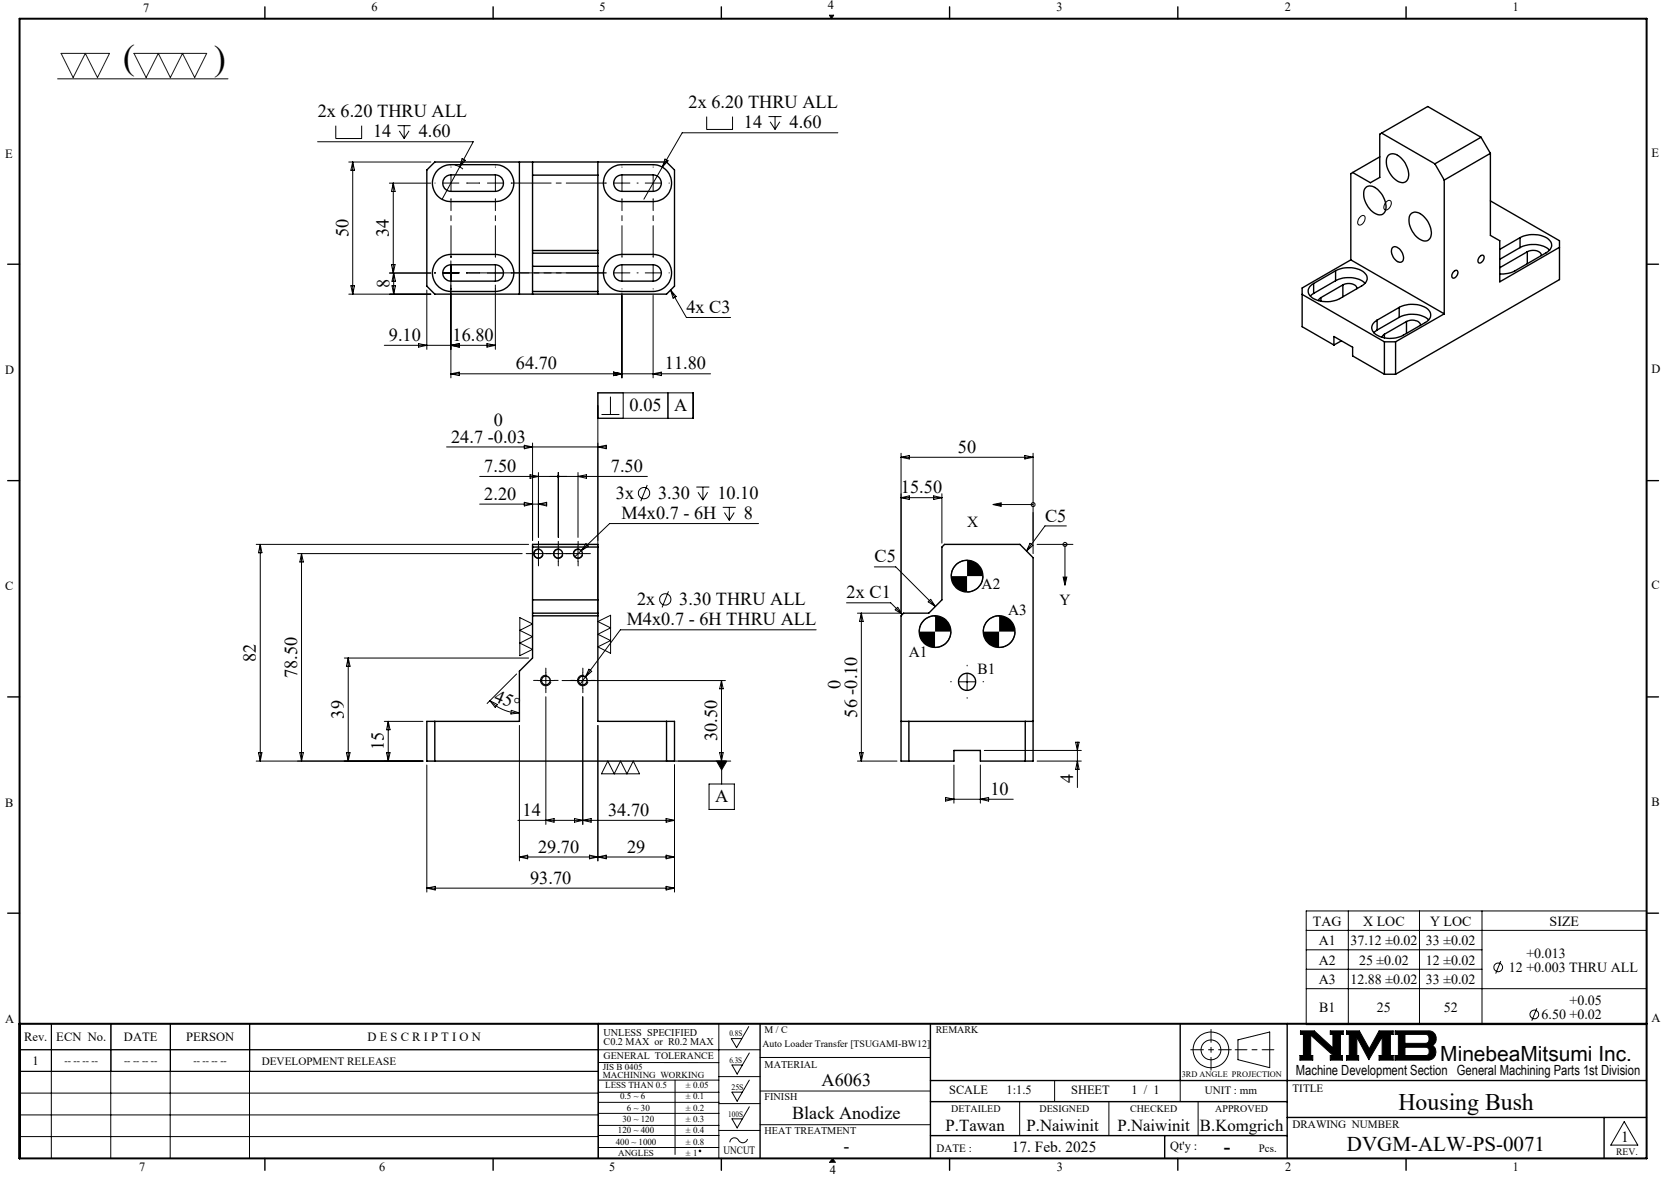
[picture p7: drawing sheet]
<svg xmlns="http://www.w3.org/2000/svg" width="420mm" height="297mm" viewBox="0 0 420 297" stroke-linecap="round" stroke-linejoin="round" font-family="sans-serif">
<g fill="none" stroke="#000" stroke-width=".25">
<path d="M14.5 19.9h43M209.2 3.8h1.1l-.6 .9zM80.1 35.8h39.3l-3.4 6.3M84.7 31.7v3.3h6.5v-3.3M100.3 31.7h3.3M100.7 33l1.3 2M102 31.7v3.3M103.2 33l-1.2 2M178.3 29.4v3.3h6.5v-3.3M193.9 29.4h3.2M194.3 30.7l1.2 2M195.5 29.4v3.3"/>
<path d="M196.7 30.7l-1.2 2M211.3 33.5h-39.2l-5 8.7M88 40.9h20.7M89 40.9v33.3M89 40.9l.4 2.1h-.9zM98.2 46.2h10.5M99.2 46.2v22.7M99.2 46.2l.5 2.1h-1zM114.7 41.7l1.1 .3 1 .7M116 42.1l-4.5 8.2M116.6 40l.8 .5-1.4 1.6zM167.1 42.2l-4.7 8.1"/>
<path d="M167.7 40.1l.8 .5-1.4 1.6zM343.3 54.6a.69 .69 0 0 1 1 0 .69 .69 0 0 1 0 .9 1.19 1.19 0 0 1-1.7 1.1 1.81 1.81 0 0 1 .7-2zM349.6 51.1l.1-.1a.71 .71 0 0 1 1-.4 .71 .71 0 0 1 .2 1.1 1.19 1.19 0 0 1-1.7 1.1l-.1-.6zM88 74.2h20.7M88.5 72.1h.9l-.4 2.1zM98.2 68.9h10.5M98.7 66.8h1l-.5 2.1zM98.9 72.1h.9l-.5 2.1zM99.3 68.9v5.3M99.3 68.9l.5 2.1h-.9zM107.7 73.2v15M113.7 65.8v29.6"/>
<path d="M122.9 68.9h4M125 66.9v4M125 71.9v16.3M156.9 73.9v21.5M164.7 74.5v20.9M169.2 73.2l1.4 1.6-.8 .4zM169.2 73.2l3.9 6.9h11.2M105.6 86.7l2.1 .4-2.1 .5zM113.7 87.1l2.2-.4v.9zM113.7 94.3l2.2-.4v.9zM113.7 94.3h65.5M122.8 86.7l2.2 .4-2.2 .5z"/>
<path d="M125 87.1h-28.1M154.8 93.9l2.1 .4-2.1 .5zM157.2 99.1v6.4M164.7 94.3l2.1-.4v.9zM168.5 99.1v6.4M112.6 112.8h40.3M132.3 112.4l2 .4-2 .4zM133.7 119.8l2.1 .4-2.1 .5zM134.3 111.8v24.6M135.8 119.2v16.4M140.8 119.2v16.4M145.8 119.2v16.4"/>
<path d="M150.8 112.8l2.1-.4v.8zM150.8 105.5h24.1v-6.4h-24.1v56.3M151.7 104.6h4.5M154 100.1v4.5M227.3 114.4v40M227.3 115.4l2.1-.5v.9zM227.3 115.4h33.3M258.5 114.9l2.1 .5-2.1 .4zM260.6 114.4v25.3M64.6 137.4h68.7M65.7 137.4v54.6M65.7 137.4l.4 2.1h-.9z"/>
<path d="M75.1 139.7h56.6M76.1 139.7v52.3M76.1 139.7l.4 2.1h-.9zM121 127.2h16.9M121 120.2h42.3M132.3 126.7l2 .5-2 .5zM133.8 139.7h4M135.8 127.2l2.1-.5v1zM135.8 137.7v4M136.1 138.6a1.2 1.2 0 0 0-1.4 .8 1.2 1.2 0 0 0 .8 1.5 1.2 1.2 0 0 0 1.5-.9M138.8 139.7h4M140.8 137.7v4"/>
<path d="M141.1 138.6a1.19 1.19 0 0 0-1.4 .8 1.19 1.19 0 0 0 .8 1.5 1.19 1.19 0 0 0 1.5-.9M143.8 139.7h4M145.8 120.2l2.1-.4v.9zM145.8 137.7v4M146.1 138.6a1.19 1.19 0 0 0-1.4 .8 1.19 1.19 0 0 0 .8 1.5 1.19 1.19 0 0 0 1.5-.9M147.8 137.2l.6 .6-1.8 1.2zM163.3 122.4l-1.7 4.1M175.6 122.9h3.3M176.1 124.2l1.2 2M177.3 122.9v3.3M178.5 124.2l-1.2 2M182.3 128h3.3"/>
<path d="M182.7 129.3l1.3 2M184 128v3.3M185.2 129.3l-1.2 2M191.3 132.1h-37.5l-8.8 8.4M227.3 125.6h10.3M227.3 125.6l2.1-.5v.9zM235.5 125.1l2.1 .5-2.1 .4zM237.6 124.6v12.5M250.4 127.3l2.2-.4v.9zM252.6 127.3h8M259.8 137.1l.8 .5-1.7 1.5zM261.6 137.4h9.1"/>
<path d="M268.6 137.4v8.2M269 132.7h-5.4l-4.7 6.4M131.1 155.9l3.2 1.5-3.2 1.7 3.2 1.6-3.2 1.6 3.2 1.6-3.2 1.5zM150.8 156.8l3.2-1.5v9.5l-3.2-1.6 3.2-1.6-3.2-1.5 3.2-1.7zM168.6 149.2l-1.6 4.1M205.9 158.9h-49.4l-8.8 11.9M213.5 152.1h11.2l2.9 2.9M216.3 154.7h10.6M217.3 154.7v37.3M217.3 154.7l.4 2.1h-.9zM220.6 143h5.4l9.9 10M225.8 153.9l.6-.7 1.2 1.8z"/>
<path d="M234.1 151.9l.7-.7 1.1 1.8zM235.9 155.4a4 4 0 0 0-4 4M239.9 159.4a4 4 0 0 1-4 4M243.9 141.4a4 4 0 0 0-3.9 4M247.9 145.4a4 4 0 0 1-4 4M252 155.4a4 4 0 0 0-4 4M256 159.4a4 4 0 0 1-4 4M268.2 145.6h.9l-.5 2.1zM86.9 166h46.4M87.8 166v26M87.8 166l.5 2.1h-.9zM123.6 176.8a10.6 10.6 0 0 0 7.4 3.1"/>
<path d="M123.6 176.8l1.9 1-.6 .7zM129 179.2l2 .7-2.1 .3zM130.3 170.1l-7.4 7.4M135.7 171.7h4M137.7 175.8v32.2M137.7 169.7v4M138 170.4a1.33 1.33 0 0 0-1.6 1 1.33 1.33 0 0 0 .9 1.6 1.33 1.33 0 0 0 1.7-1M141.8 171.7h41.2M147 169.7v4M147 175.8v32.2M147.4 170.4a1.33 1.33 0 0 0-1.7 1 1.33 1.33 0 0 0 1 1.6 1.33 1.33 0 0 0 1.6-1M147.7 170.8l-1.3 1.8"/>
<path d="M148.6 168.9l.7 .5-1.6 1.4zM182 171.7v20.3M182 171.7l.4 2.1h-.9zM241.9 172h4.1M243.9 170v4.1M64.6 192h42.1M65.2 189.9h.9l-.4 2.1zM75.6 189.9h.9l-.4 2.1zM87.4 189.9h.9l-.5 2.1zM96.9 182h9.8M97.5 189.9h.9l-.5 2.1zM97.9 182v10"/>
<path d="M97.9 182l.5 2.1h-.9zM107.7 193v32.1M131 183.1v34.1M150.8 183.1v34.1M153.3 192l1.6 3.3 1.6-3.3 1.7 3.3 1.5-3.3 1.6 3.3h-9.6zM168.1 192h16.2M170.1 193v32.1M178.9 197.8h6.3v6.5h-6.3zM180.8 192h2.5l-1.3 2.3zM181.5 189.9h.9l-.4 2.1zM182 192v5.8M216.3 192h10"/>
<path d="M216.8 189.9h.9l-.4 2.1zM240.6 193v9.7M247.3 193v9.7M248.3 189.4h24.5M261.6 192h11.2M271.3 187.3h.9l-.4 2.1zM271.8 187.3v11.4M271.8 192l.4 2.1h-.9zM131 216.2h39.1M131 216.2l2.1-.4v.9zM137.7 207l2.1-.5v1zM144.9 206.5l2.1 .5-2.1 .5z"/>
<path d="M147 207l2.1-.5v1zM148.7 215.8l4.2 .9v-.9l-4.2 .9zM168 215.8l2.1 .4-2.1 .5zM168 206.5l2.1 .5-2.1 .5zM170.1 207h-39.5M238.5 201.7h17.1M238.5 201.2l2.1 .5-2.1 .4zM247.3 201.7l2.1-.5v.9zM107.7 224.1h62.4M107.7 224.1l2.1-.4v.9zM168 223.7l2.1 .4-2.1 .5zM329.5 229.9h85.9v28.6h-85.9z"/>
<path d="M329.5 239.7h44.3M329.5 234.8h85.9M340.1 229.9v28.6M358.1 229.9v28.6M373.8 229.9v28.6M12.9 258.3v34M13 258.3v12M27.9 258.3v34M28 258.3v12M42.9 258.3v34M43 258.3v12M62.9 258.3v34"/>
<path d="M63 258.3v12M150.9 258.3v34M181.3 258.3v34M188.9 259l-3.1 5.4-1.3-2.3h2.6M329.5 244.6h44.3M329.5 249.5h85.9M378.6 242.5l-1.3 3.2M387.7 254.4l-1.3 3.2M4.9 264.9h186.8M4.9 275.8h146M5 270.3v-12h146v12l-146.1 .1M5 264.9h146"/>
<path d="M150.9 278.2h30.4M150.9 275.6h30.4M150.9 272.6h30.4M150.9 268.1h30.4M170.3 272.6v18.7M181.3 271.7h10.4M181.3 278.5h10.4M189 279.3l-3.1 5.3-1.3-2.3h2.7M189 265.7l-3.1 5.3-1.3-2.3h2.7M189 272.6l-3.1 5.3-1.3-2.3h2.7M191.7 266.8h43M191.7 275.3h43"/>
<path d="M257.2 278v8.6M266 272.7v5.3M279.7 278v8.6M297.7 272.7v5.3M302.2 278v8.6M312.3 262.4l8-2v9l-8-2zM328 260.1h3.5l4.7 4.3v-3.4h-.6v-.9h3.2v.9h-.7v5.3h.5v1.2h-3v-1.2h.7l-5.7-5.1v5.1h.6v1.2h-3.3v-1.2h.9v-5.3h-.8zM339.7 260.1h3.2l2.5 4.6 2.5-4.6h3.5v.9h-.7v5.3h.7v1.2h-3.5v-1.2h.8v-4.6l-3.4 5.7-3-5.7v4.6h.4v1.2h-3v-1.2h.7v-5.3h-.7zM351.9 260.1h8.4a1.97 1.97 0 0 1 1.9 1.5 1.97 1.97 0 0 1-.9 2.2 2.03 2.03 0 0 1 .8 2.2 2.03 2.03 0 0 1-1.8 1.5h-8.4v-1.2h.8v-5.3h-.8zM354.4 261h5.4l.6 .5v1.2l-.4 .5-.3 .1h-5.3zM354.4 264.3h5.4l.6 .4 .1 1a.79 .79 0 0 1-.8 .6h-5.3zM4.9 281.3h146"/>
<path d="M4.9 286.8h146M150.9 280.9h30.4M150.9 286.5h30.4M150.9 284h30.4M150.9 289.6h30.4M181.3 285.3h10.4M188.6 287.4a1.29 1.29 0 0 1-1.2 1 1.29 1.29 0 0 1-1.3-.9 1.14 1.14 0 0 0-1.3-.3 1.14 1.14 0 0 0-.7 1.1M191.7 283.8h43M210 292.3l.7 1M409.7 283l3.4 6h-6.8z"/>
<circle cx="162.5" cy="124.5" r="1.44"/>
<circle cx="260.6" cy="127.3" r=".5"/>
<circle cx="268.6" cy="137.4" r=".5"/>
<circle cx="167.8" cy="151.3" r="1.44"/>
<circle cx="377.9" cy="244.1" r="1.09"/>
<circle cx="387" cy="256" r="1.09"/>
<circle cx="305.5" cy="264.9" r="2.51"/>
<circle cx="305.5" cy="264.9" r="4.5"/>
<circle cx="176.6" cy="290.4" r=".2"/>
</g>
<path d="M311.6 264.9h9.7" fill="none" stroke="#000" stroke-width=".25" stroke-dasharray="15.2 1.3 1.3 1.3" stroke-dashoffset="12.3"/>
<path d="M305.5 259.8v10.2M300.4 264.9h10.2" fill="none" stroke="#000" stroke-width=".25" stroke-dasharray="15.2 1.3 1.3 1.3" stroke-dashoffset="12"/>
<g fill="none" stroke="#000" stroke-width=".35">
<path d="M66.8 1.7v3M124.4 1.7v3M182 1.7v3M239.5 1.7v3M297.1 1.7v3M354.7 1.7v3M348.1 39.6l-6.9 3.9M348.5 33.6l-.4 .3v10.9l-2.4 1.3-4.5-2.6M348.5 33.6l13.5 7.7M348.5 33.6l11.7-6.7 13.4 7.7M350.1 39.3a2.15 2.15 0 0 1 3.1 .4 5.5 5.5 0 0 1 1.9 5.6 1.78 1.78 0 0 1-2.9 .2 5.5 5.5 0 0 1-2.2-5.9zM373.6 34.6l-11.6 6.7"/>
<path d="M373.6 34.6l2.4 4.1M376 38.7l-11.7 6.7M376 38.7v20.7l2.3 1.3v10.4l15.1-8.7M107.7 42.9l2-2h58.4l2 2v29.3l-2 2h-58.4l-2-2zM110.3 43l1.4-1 1.5-.4h11.8a4.7 4.7 0 0 1 4.6 4.6 4.7 4.7 0 0 1-4.6 4.7h-11.3a4.7 4.7 0 0 1-4.2-2.9 4.7 4.7 0 0 1 .8-5zM112.1 44.9l.6-.5 1-.3h11.3a2.08 2.08 0 0 1 2 2.1 2.08 2.08 0 0 1-2 2.1h-11.3a2.11 2.11 0 0 1-1.8-1.2 2.11 2.11 0 0 1 .2-2.2zM131 40.9v33.3M134.3 40.9v33.3M134.3 44.2h16.5M150.8 40.9v33.3M153.5 43l.8-.7 1.5-.6 8.9-.1a4.7 4.7 0 0 1 4.7 4.6 4.7 4.7 0 0 1-4.7 4.7h-7.8a4.7 4.7 0 0 1-4.3-2.8 4.7 4.7 0 0 1 .9-5.1zM155.5 44.6l1.4-.5h7.8a2.08 2.08 0 0 1 2.1 2.1 2.08 2.08 0 0 1-2.1 2.1h-7.8a2.09 2.09 0 0 1-2-1.4 2.09 2.09 0 0 1 .6-2.3z"/>
<path d="M341.2 43.5l-.5 .3v21.8M344.4 47.4a2.18 2.18 0 0 1 3.1 .4 5.5 5.5 0 0 1 1.9 5.6 1.83 1.83 0 0 1-2.9 .2 5.6 5.6 0 0 1-2.3-5.9zM355.8 54a2.15 2.15 0 0 1 3.2 .4 5.4 5.4 0 0 1 1.8 5.6 1.83 1.83 0 0 1-2.9 .2 5.6 5.6 0 0 1-2.2-5.9zM362 41.3l2.3 4.1M364.3 45.4v33.8M376 50.7l17.4 10v9.9l-41.4 23.8M383.4 60a6.9 6.9 0 0 1 7.4 .6 1.89 1.89 0 0 1-.8 3.2l-7.9 4.6a7.5 7.5 0 0 1-3.8 .7M383.4 60l-5.1 2.9M383.4 60v2.5M1.9 66.7h3M110.7 65.3l1-.6 1.5-.5h11.8a4.7 4.7 0 0 1 4.6 4.7 4.7 4.7 0 0 1-4.6 4.7h-11.3a4.7 4.7 0 0 1-4.3-3.1 4.7 4.7 0 0 1 1.3-5.2zM112.1 67.6l.6-.5 1-.3h11.3a2.06 2.06 0 0 1 2 2.1 2.06 2.06 0 0 1-2 2h-11.3a2.08 2.08 0 0 1-1.8-1.2 2.08 2.08 0 0 1 .2-2.1z"/>
<path d="M134.3 63.2h16.5M134.3 63.9h16.5M134.3 67.2h16.5M134.3 73.6h16.5M153.9 65.3l.9-.6 1.6-.5h8.3a4.7 4.7 0 0 1 4.7 4.7 4.7 4.7 0 0 1-4.7 4.7h-7.8a4.7 4.7 0 0 1-4.4-3.1 4.7 4.7 0 0 1 1.4-5.2zM155.3 67.6l.6-.5 1-.3h7.8a2.06 2.06 0 0 1 2.1 2.1 2.06 2.06 0 0 1-2.1 2h-7.8a2.06 2.06 0 0 1-1.9-1.1 2.06 2.06 0 0 1 .3-2.2zM328.5 74.3l20.7 12M331.4 74l-.9 .7M331.4 71.5v2.5M333.2 75.1l-.6 .7M333.2 75.1v.9M336.9 68.3a6.7 6.7 0 0 1 7.4 .7 1.89 1.89 0 0 1-.8 3.1l-5.5 3.2a6.9 6.9 0 0 1-7.4-.6 1.89 1.89 0 0 1 .8-3.2"/>
<path d="M336.9 70.8a6.8 6.8 0 0 1 7.4 .7M336.9 68.3l-5.5 3.2M336.9 70.8l-5.5 3.2M336.9 68.3v2.5M338.7 71.9a2.76 2.76 0 0 1 3.5 .5l.1 .4M338.7 71.9l-5.5 3.2M338.7 71.9v3M340.7 65.6l23.6 13.6M340.7 65.6l-12.2 7.1v9.7l8 4.7M351.3 62.4a1.7 1.7 0 0 1 2.3 1.2 1.78 1.78 0 0 1-.1 2.5 2.62 2.62 0 0 1-2.2-3.7zM353 77.6a7 7 0 0 1 7.4 .6 1.93 1.93 0 0 1-.8 3.2l-5.6 3.2a6.5 6.5 0 0 1-7.6-.9 1.95 1.95 0 0 1 1-2.9M353 77.6l-5.6 3.2"/>
<path d="M353 77.6v2.5M364.3 79.2l-12.3 7.1M366.6 68.6a.6 .6 0 0 1 .9-.4 .6 .6 0 0 1 .2 .9 1.06 1.06 0 0 1-1.3 1l-.1-.8zM373.2 64.8a.61 .61 0 0 1 .9-.4 .61 .61 0 0 1 .2 .9 1.11 1.11 0 0 1-1.3 .9l-.1-.7zM383.4 62.5a6.7 6.7 0 0 1 7.5 .6M383.4 62.5l-5.1 2.9M385.3 63.5a2.6 2.6 0 0 1 3.5 .8v.2M385.3 63.5l-7 4.1M385.3 63.5v3M415.4 66.7h3M336.5 87.1v-2.2l4.7 2.7v2.2l8 4.6M338.4 86l-1.9 1.1"/>
<path d="M347.4 83.3l-.9 .7M347.4 80.8v2.5M349.2 84.3l-.6 .8M349.2 84.3v1M349.2 86.3v8.1M349.2 86.3h2.8M349.2 94.4h2.8M352 86.3v8.1M353 80.1a6.9 6.9 0 0 1 7.4 .6M353 80.1l-5.6 3.2M354.8 81.1a2.62 2.62 0 0 1 3.5 .8v.2M354.8 81.1l-5.6 3.2"/>
<path d="M354.8 81.1v3M1.9 121.3h3M134.3 137.4h16.5v44.6h19.3v10h-62.4v-10h23.3v-12.6l3.3-3.4zM134.3 138h16.5M237.6 138l.7-.6h19l3.3 3.3v51.3h-13.3v-2.6h-6.7v2.6h-13.3v-36.6l.6-.7h6.4l3.3-3.3zM415.4 121.3h3M134.3 154.7h16.5M134.3 155.4h16.5M134.3 151.4h16.5M1.9 175.9h3M415.4 175.9h3M109.7 182v10"/>
<path d="M168.1 182v10M227.3 182h33.3M229.3 182v10M258.6 182v10M1.9 230.4h3M415.4 230.4h3M150.9 258.3v34M191.7 258.3v34M234.7 258.3v34M297.7 258.3v14.4M324.7 258.3v34M234.7 272.7h180.7"/>
<path d="M234.7 278h90M66.8 292.3v3M124.4 292.3v3M182 292.3v3M234.7 286.6h90M239.5 292.3v3M293.8 286.6v5.7M297.1 292.3v3M324.7 282h90.7M354.7 292.3v3M404.6 282v10.3"/>
<circle cx="135.8" cy="139.7" r="1.1"/>
<circle cx="140.8" cy="139.7" r="1.11"/>
<circle cx="145.8" cy="139.7" r="1.11"/>
<circle cx="235.9" cy="159.4" r="4"/>
<circle cx="243.9" cy="145.4" r="4"/>
<circle cx="252" cy="159.4" r="4"/>
<circle cx="137.7" cy="171.7" r="1.1"/>
<circle cx="147" cy="171.7" r="1.11"/>
<circle cx="243.9" cy="172" r="2.16"/>
</g>
<path d="M4.9 4.7h410.5v287.6h-410.5zM4.9 258.3h410.5" fill="none" stroke="#000" stroke-width=".5"/>
<path d="M210 292.3l-.7 1h1.4" fill="none" stroke="#00f" stroke-width=".25"/>
<g fill="#000">
<path d="M210 292.3l.7 1h-1.4z"/>
<path d="M209.2 3.8l.5 .9 .6-.9zM328 260.1v.9h.8v5.3h-.9v1.2h3.3v-1.2h-.6v-5.1l5.7 5.1h-.7v1.2h3v-1.2h-.5v-5.3h.7v-.9h-3.2v.9h.6v3.4l-4.7-4.3zM351.9 260.1v.9h.8v5.3h-.8v1.2h8.6l.7-.2 .6-.5 .4-.8v-.8l-.3-.8-.6-.6 .8-.8 .2-1.3-.5-.9-.5-.5-.6-.2zM354.4 264.3h5.4l.6 .4 .1 1-.6 .6h-5.5zM354.4 261l5.5 .1 .5 .5v1.1l-.3 .5-.3 .1h-5.4zM339.7 260.1v.9h.7v5.3h-.7v1.2h3v-1.2h-.4v-4.6l3 5.7 3.4-5.7v4.6h-.8v1.2h3.5v-1.2h-.7v-5.3h.7v-.9h-3.5l-2.5 4.6-2.5-4.6z" fill-rule="evenodd"/>
</g>
<g fill="none" stroke="#000" stroke-width=".25" stroke-dasharray="15.2 1.3 1.3 1.3">
<path d="M109.8 46.2h-.1M113.8 46.2v-2M113.8 46.2h-2M113.8 46.2v2M113.8 46.2h2M113.8 42.2v-.1M113.8 50.2v.1M117.8 46.2h.1M117.8 46.2h3.2M121 46.2h-.1M125 46.2v-2M125 46.2h-2"/>
<path d="M125 46.2v2M125 46.2h2M125 42.2v-.1M125 50.2v.1M129 46.2h.1M152.9 46.2h-.1M156.9 46.2v-2M156.9 46.2h-2M156.9 46.2v2M156.9 46.2h2M156.9 42.2v-.1M156.9 50.2v.1"/>
<path d="M160.8 46.2h-.1M160.9 46.2h.1M164.8 46.2v-2M164.8 46.2h-2M164.8 46.2v2M164.8 46.2h2M164.8 42.2v-.1M164.8 50.2v.1M168.8 46.2h.1M109.8 68.9h-.1M113.8 68.9v-2M113.8 68.9h-2"/>
<path d="M113.8 68.9v2M113.8 68.9h2M113.8 64.9v-.1M113.8 72.9h.1M117.8 68.9h.1M117.8 68.9h3.2M121 68.9h-.1M125 64.9v-.1M125 72.9h.1M129 68.9h.1M152.9 68.9h-.1M156.9 68.9v-2"/>
<path d="M156.9 68.9h-2M156.9 68.9v2M156.9 68.9h2M156.9 64.9v-.1M156.9 72.9h.1M160.8 68.9h-.1M160.9 68.9h.1M164.8 68.9v-2M164.8 68.9h-2M164.8 68.9v2M164.8 68.9h2M164.8 64.9v-.1"/>
<path d="M164.8 72.9h.1M168.8 68.9h.1M133.8 139.7h-1.1M135.8 137.7v-1.1M137.8 139.7h1.1M138.8 139.7h-1.1M140.8 137.7v-1.1M142.8 139.7h1.1M143.8 139.7h-1.1M145.8 137.7v-1.1M147.8 139.7h1.1M135.8 141.7v1.1"/>
<path d="M140.8 141.7v1.1M145.8 141.7v1.1M135.7 171.7h-1.1M137.7 169.7v-1.1M137.7 173.7v1.1M139.7 171.7h1.1M145 171.7h-1.1M147 169.7v-1.1M147 173.7v1.1M149 171.7h1.1M240 172h-.2M244 168v-.1"/>
<path d="M244 176v.2M248 172h.1"/>
</g>
<path d="M113.8 64.9v-14.7M125 64.9v-14.7M156.9 64.9v-14.7M164.8 64.9v-14.7" fill="none" stroke="#000" stroke-width=".25" stroke-dasharray="15.2 1.3 1.3 1.3" stroke-dashoffset="7.3"/>
<path d="M129 46.2h23.9M129 68.9h23.9" fill="none" stroke="#000" stroke-width=".25" stroke-dasharray="15.2 1.3 1.3 1.3" stroke-dashoffset="5.2"/>
<path d="M152.9 68.9h-35.1" fill="none" stroke="#000" stroke-width=".25" stroke-dasharray="15.2 1.3 1.3 1.3" stroke-dashoffset="-.4"/>
<path d="M15.4 13.5h12.2l-3 6.1-3.1-6.1-3 6.1zM33.8 13.5h18.3l-3 6.1-3.1-6.1-3 6.1-3.1-6.1-3 6.1z" fill="none" stroke="#191924" stroke-width=".25"/>
<g fill="#000">
<path d="M180.8 192h2.5l-1.3 2.3z"/>
<path d="M140.6 120l-.1 .2h.3h-.3a.3 .3 0 0 0 .4 .3 .3 .3 0 0 0 .2-.4 .3 .3 0 0 0-.5-.1zM140.6 120l-.1 .4 .5 .1 .1-.3h-.3h.3l-.1-.2z"/>
<path d="M240 145.4a4 4 0 0 0 3.9 4v-4zM243.9 141.4v4h4a4 4 0 0 0-4-4zM231.9 159.4a4 4 0 0 0 4 4v-4zM235.9 155.4v4h4a4 4 0 0 0-4-4zM248 159.4a4 4 0 0 0 4 4v-4zM252 155.4v4h4a4 4 0 0 0-4-4zM250.4 127.3l2.2-.4v.9zM268.2 145.6h.9l-.5 2.1z"/>
</g>
<g font-size="8.8">
<text x="31.1" y="17.4">(</text>
<text x="54" y="17.6">)</text>
</g>
<text font-size="6" x="352.8" y="280">Housing Bush</text>
<g font-size="5.3">
<text x="363.3" y="267.7">MinebeaMitsumi Inc.</text>
<text x="339.8" y="290.4">DVGM-ALW-PS-0071</text>
</g>
<text font-size="4.9" x="308.8" y="290.9">-</text>
<g font-size="4.6">
<text x="80.1" y="29.6">2x 6.20 THRU ALL</text>
<text x="173.7" y="27.3">2x 6.20 THRU ALL</text>
<text x="94.1" y="34.7">14</text>
<text x="105.6" y="34.7">4.60</text>
<text x="187.7" y="32.4">14</text>
<text x="199.2" y="32.4">4.60</text>
<text x="87.9" y="59.8" transform="rotate(-90 87.9 59.8)">50</text>
<text x="98.1" y="59.8" transform="rotate(-90 98.1 59.8)">34</text>
<text x="98.2" y="72.7" transform="rotate(-90 98.2 72.7)">8</text>
<text x="173.1" y="79">4x C3</text>
<text x="98.1" y="86">9.10</text>
<text x="114.2" y="86">16.80</text>
<text x="130.1" y="93.2">64.70</text>
<text x="167.7" y="93.2">11.80</text>
<text x="124.6" y="107.5">0</text>
<text x="158.8" y="103.8">0.05</text>
<text x="170" y="103.8">A</text>
<text x="113.8" y="111.7">24.7 -0.03</text>
<text x="122.2" y="119.1">7.50</text>
<text x="154.1" y="119.1">7.50</text>
<text x="241.7" y="114.3">50</text>
<text x="155.4" y="125.9">3x</text>
<text x="166" y="125.9">3.30</text>
<text x="181" y="125.9">10.10</text>
<text x="227.3" y="124.5">15.50</text>
<text x="122.2" y="126.1">2.20</text>
<text x="156.8" y="131">M4x0.7 - 6H</text>
<text x="187.7" y="131">8</text>
<text x="263.6" y="131.6">C5</text>
<text x="220.6" y="141.9">C5</text>
<text x="160.7" y="152.7">2x</text>
<text x="171.4" y="152.7">3.30 THRU ALL</text>
<text x="213.6" y="151">2x C1</text>
<text x="158.1" y="157.8">M4x0.7 - 6H THRU ALL</text>
<text x="64.6" y="167" transform="rotate(-90 64.6 167)">82</text>
<text x="75" y="171.1" transform="rotate(-90 75 171.1)">78.50</text>
<text x="212" y="173.7" transform="rotate(-90 212 173.7)">0</text>
<text x="124.4" y="176.8" transform="rotate(23 124.4 176.8)">45°</text>
<text x="86.8" y="181.3" transform="rotate(-90 86.8 181.3)">39</text>
<text x="216.2" y="181.1" transform="rotate(-90 216.2 181.1)">56 -0.10</text>
<text x="96.9" y="189.3" transform="rotate(-90 96.9 189.3)">15</text>
<text x="180.9" y="187.1" transform="rotate(-90 180.9 187.1)">30.50</text>
<text x="270.7" y="197.5" transform="rotate(-90 270.7 197.5)">4</text>
<text x="180.4" y="202.5">A</text>
<text x="249.8" y="200.6">10</text>
<text x="131.8" y="205.9">14</text>
<text x="153.4" y="205.9">34.70</text>
<text x="135.7" y="215.1">29.70</text>
<text x="158.2" y="215.1">29</text>
<text x="133.7" y="223">93.70</text>
<text x="207.3" y="274.1">A6063</text>
<text x="199.8" y="282.4">Black Anodize</text>
<text x="212.8" y="290.6">-</text>
</g>
<g font-size="4.2">
<text x="238.5" y="285.5">P.Tawan</text>
<text x="258.9" y="285.5">P.Naiwinit</text>
<text x="281.9" y="285.5">P.Naiwinit</text>
<text x="302.7" y="285.5">B.Komgrich</text>
</g>
<g font-size="3.9">
<text x="244" y="132.9">X</text>
<text x="247.6" y="148.7">A2</text>
<text x="254.3" y="155.2">A3</text>
<text x="267.3" y="152.6">Y</text>
<text x="229.2" y="165.9">A1</text>
<text x="246.6" y="170.1">B1</text>
<text x="255.2" y="290.6">17. Feb. 2025</text>
<text x="408.9" y="288.2">1</text>
</g>
<g font-size="3.5">
<text x="331.2" y="233.6">TAG</text>
<text x="343.9" y="233.6">X LOC</text>
<text x="360.7" y="233.6">Y LOC</text>
<text x="390.9" y="233.6">SIZE</text>
<text x="332.7" y="238.5">A1</text>
<text x="340.6" y="238.5">37.12 ±0.02</text>
<text x="359.7" y="238.5">33 ±0.02</text>
<text x="332.7" y="243.4">A2</text>
<text x="342.8" y="243.4">25 ±0.02</text>
<text x="359.7" y="243.4">12 ±0.02</text>
<text x="380.6" y="245.2">12 +0.003 THRU ALL</text>
<text x="385" y="241.7">+0.013</text>
<text x="332.7" y="248.3">A3</text>
<text x="340.6" y="248.3">12.88 ±0.02</text>
<text x="359.7" y="248.3">33 ±0.02</text>
<text x="332.8" y="255.3">B1</text>
<text x="347.3" y="255.3">25</text>
<text x="364.2" y="255.3">52</text>
<text x="388.9" y="257.1">6.50 +0.02</text>
<text x="395.9" y="253.6">+0.05</text>
<text x="326.9" y="271.4">Machine Development Section General Machining Parts 1st Division</text>
</g>
<g font-size="3.2">
<text x="36.1" y="2.9">7</text>
<text x="93.7" y="2.8">6</text>
<text x="151.3" y="2.8">5</text>
<text x="208.8" y="2.2">4</text>
<text x="266.5" y="2.8">3</text>
<text x="324.1" y="2.8">2</text>
<text x="381.6" y="2.8">1</text>
<text x="1.3" y="39.8">E</text>
<text x="416.6" y="39.5">E</text>
<text x="1.3" y="94.3">D</text>
<text x="416.6" y="94.1">D</text>
<text x="1.3" y="148.9">C</text>
<text x="416.6" y="148.7">C</text>
<text x="1.3" y="203.6">B</text>
<text x="416.6" y="203.3">B</text>
<text x="416.6" y="258">A</text>
<text x="1.3" y="258.1">A</text>
<text x="6.1" y="262.7">Rev.</text>
<text x="14.2" y="262.7">ECN No.</text>
<text x="31.3" y="262.7">DATE</text>
<text x="46.9" y="262.7">PERSON</text>
<text x="92.7" y="262.7">D E S C R I P T I O N</text>
<text x="8.2" y="268.7">1</text>
<text x="239.4" y="276.2">SCALE</text>
<text x="253.9" y="276.2">1:1.5</text>
<text x="270.2" y="276.2">SHEET</text>
<text x="285.4" y="276.2">1 / 1</text>
<text x="295.2" y="290.1">Qt'y :</text>
<text x="35.1" y="295.5">7</text>
<text x="95.7" y="295.6">6</text>
<text x="153.6" y="295.6">5</text>
<text x="209.3" y="296.3">4</text>
<text x="266.6" y="295.6">3</text>
<text x="324.2" y="295.6">2</text>
<text x="381.6" y="295.6">1</text>
</g>
<g font-size="2.8">
<text x="66" y="268.6">DEVELOPMENT RELEASE</text>
<text x="326" y="275.4">TITLE</text>
<text x="303.9" y="276.2">UNIT : mm</text>
<text x="326" y="284.7">DRAWING NUMBER</text>
<text x="182.5" y="291.2">UNCUT</text>
<text x="236.3" y="290.7">DATE :</text>
<text x="317.6" y="290.6">Pcs.</text>
</g>
<g font-size="2.6">
<text x="152.2" y="261.3">UNLESS SPECIFIED</text>
<text x="152.2" y="263.7">C0.2 MAX or R0.2 MAX</text>
<text x="192.9" y="269.4">MATERIAL</text>
<text x="192.9" y="277.7">FINISH</text>
<text x="192.9" y="286.3">HEAT TREATMENT</text>
</g>
<g font-size="2.5">
<text x="192.9" y="260.7">M / C</text>
<text x="236" y="260.7">REMARK</text>
<text x="16.3" y="268.5">-- -- -- --</text>
<text x="31.3" y="268.5">-- -- -- --</text>
<text x="48.8" y="268.5">-- -- -- --</text>
<text x="152.3" y="267.3">GENERAL TOLERANCE</text>
<text x="192.3" y="264.2">Auto Loader Transfer [TSUGAMI-BW12]</text>
<text x="239.9" y="280.5">DETAILED</text>
<text x="262.2" y="280.5">DESIGNED</text>
<text x="285.1" y="280.5">CHECKED</text>
<text x="306.6" y="280.5">APPROVED</text>
<text x="407.7" y="291.5">REV.</text>
</g>
<g font-size="2.3">
<text x="152.1" y="270">JIS B 0405</text>
<text x="152.1" y="272.1">MACHINING WORKING</text>
<text x="152.7" y="274.6">LESS THAN 0.5</text>
<text x="173" y="274.6">± 0.05</text>
<text x="156.4" y="277.4">0.5 ~ 6</text>
<text x="158.1" y="280.3">6 ~ 30</text>
<text x="173" y="277.4">± 0.1</text>
<text x="173" y="280.3">± 0.2</text>
<text x="155.9" y="286">120 ~ 400</text>
<text x="157" y="283.2">30 ~ 120</text>
<text x="173" y="283.2">± 0.3</text>
<text x="173" y="286">± 0.4</text>
<text x="155.3" y="288.9">400 ~ 1000</text>
<text x="155.9" y="291.7">ANGLES</text>
<text x="173" y="288.9">± 0.8</text>
<text x="173" y="291.7">± 1</text>
</g>
<g font-size="2.1">
<text x="184" y="261.5">0.8S</text>
<text x="184" y="268.1">6.3S</text>
<text x="184.5" y="275">25S</text>
<text x="298.1" y="271.8">3RD ANGLE PROJECTION</text>
<text x="183.7" y="281.9">100S</text>
</g>
</svg>
